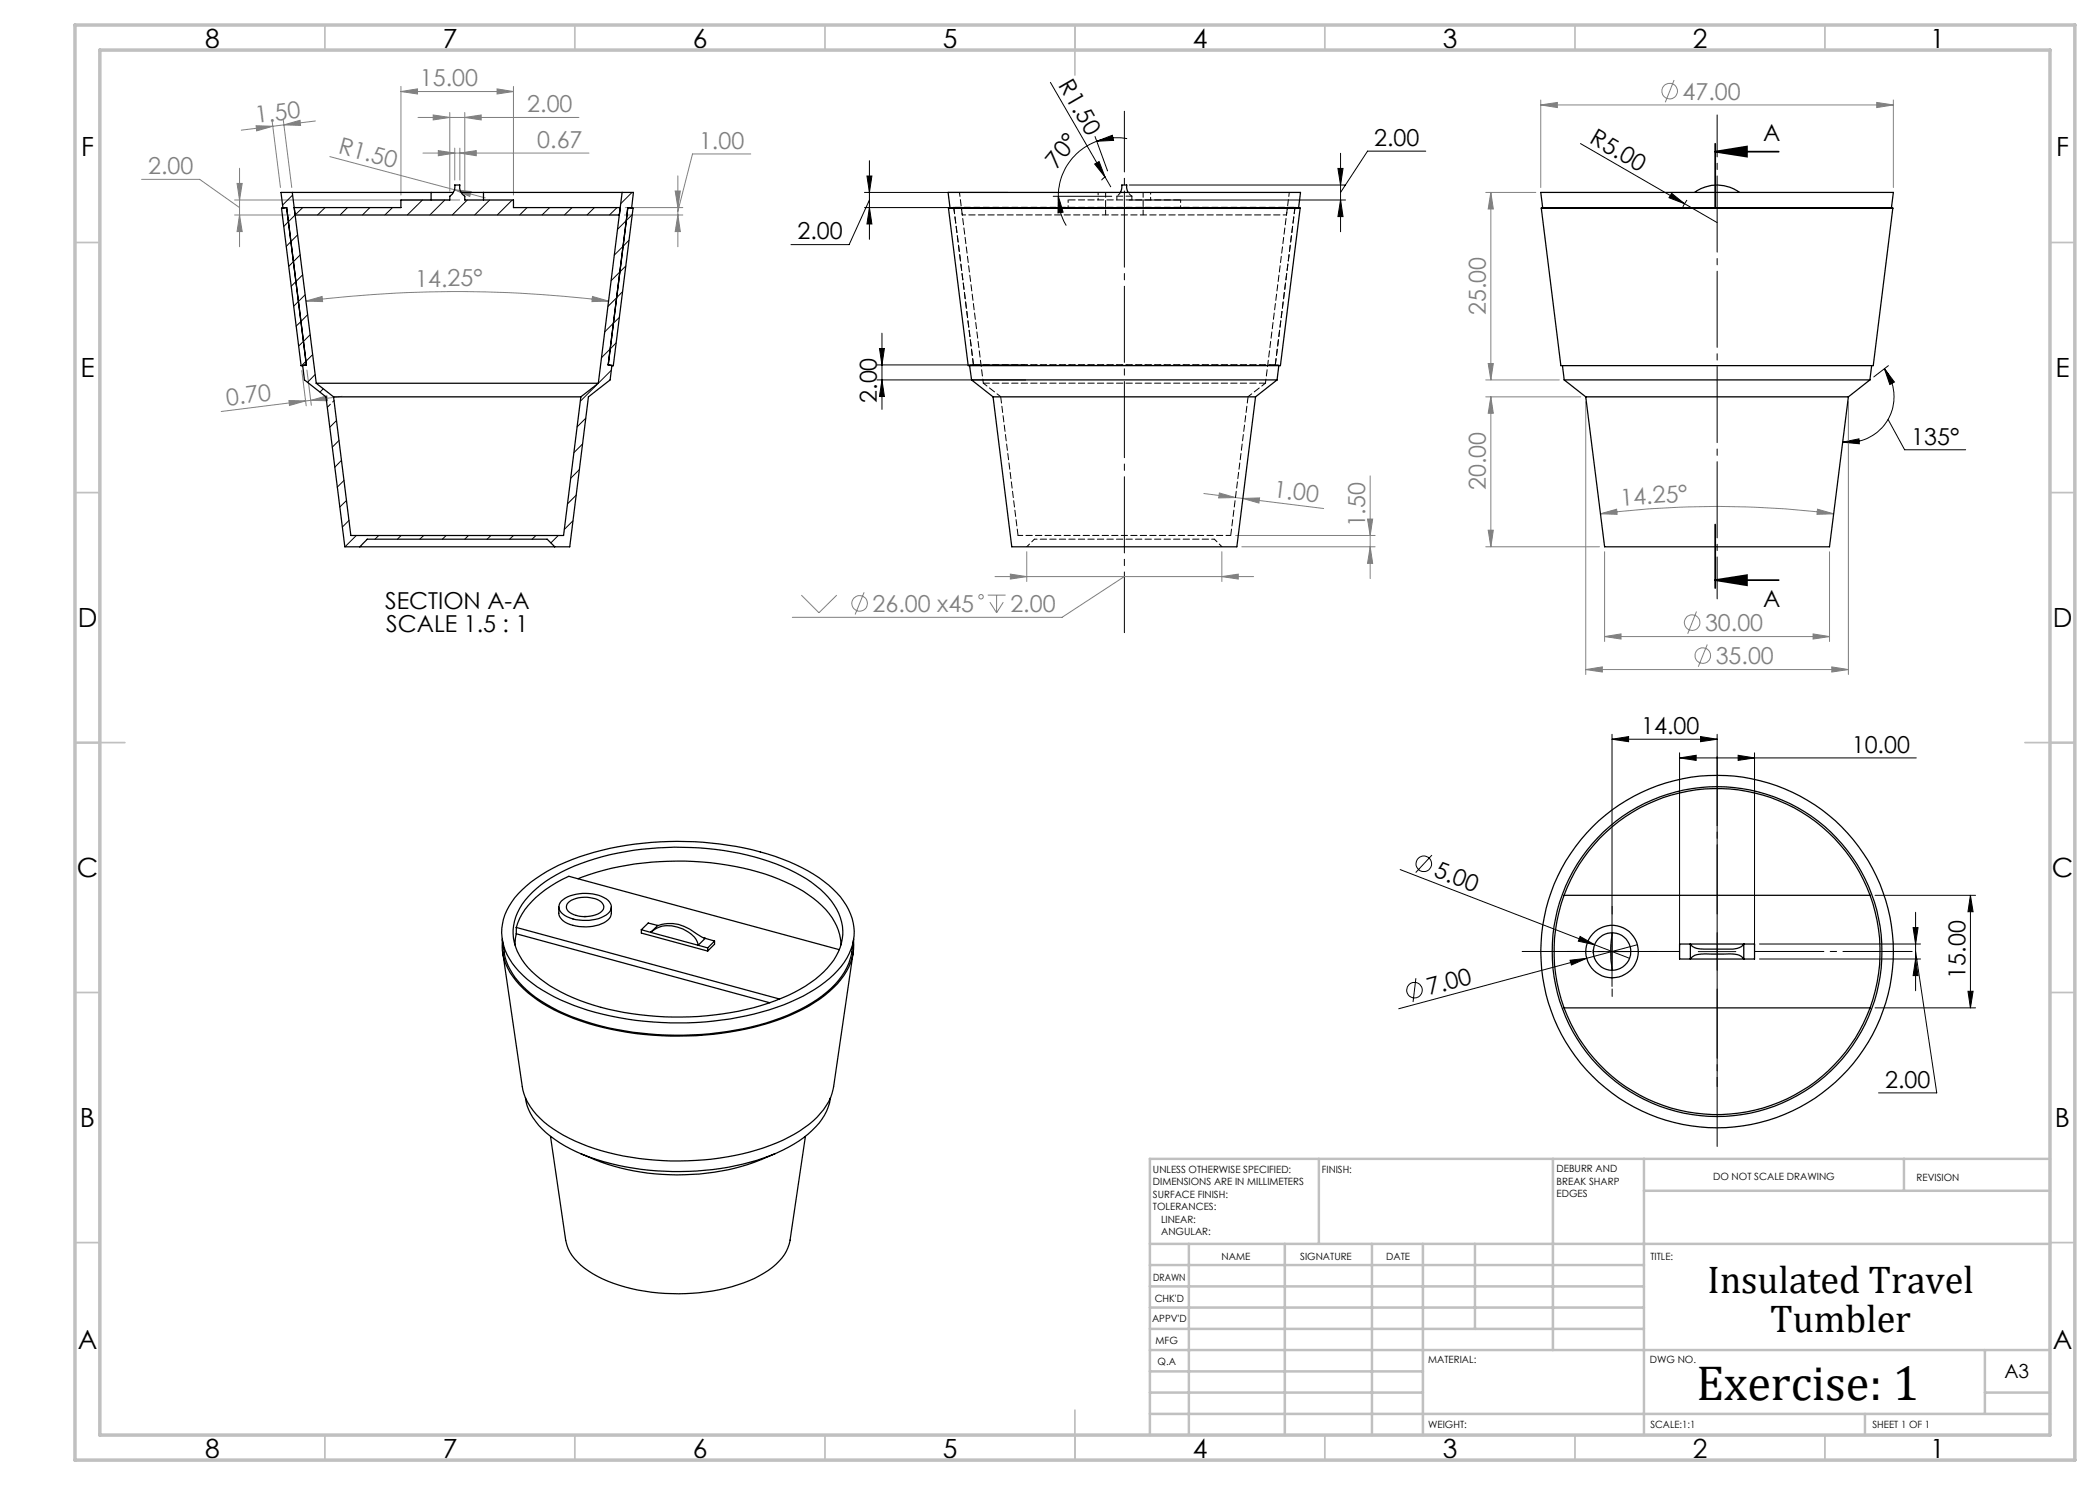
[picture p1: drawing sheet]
<svg xmlns="http://www.w3.org/2000/svg" width="420mm" height="297mm" viewBox="0 0 420 297" stroke-linecap="round" stroke-linejoin="round" font-family="sans-serif">
<g fill="none" stroke="#808080" stroke-width=".2">
<path d="M80.2 18.3l3.3-.5v1zM80.2 17.3v21.7M80.2 18.3h22.5M99.4 17.8l3.3 .5-3.3 .5zM102.7 17.3v21.7M308.2 20v17.5M334.8 16l-1.7 4.5M378.7 20v17.5M28.3 35.9h11.6l8 5.6M47.4 36.7h1l-.5 3.3zM47.9 33.7v15.7M51.2 25.1l3.3 .2-3.2 .9z"/>
<path d="M54.4 24.3l1.7 13.2M54.5 25.3l-6.2 .7M56.7 24l1.6 13.5M56.8 25l-2.3 .3M56.8 25l3.2-.9 .1 1zM63.1 24.2l-6.3 .8M66 31.3l31 8.3M83.6 23.5h32.2M84.6 30.6h33.2M86.6 23l3.4 .5-3.4 .5zM87.7 30.1l3.2 .5-3.2 .5zM90 22.5v15.7"/>
<path d="M90.9 38l3.3 .3-.3 1zM90.9 29.6v6.4M92 30.6l3.2-.5v1zM92 29.6v6.4M93 23.5l3.2-.5v1zM93 22.5v15.7M135 38.2h1.1l-.5 3.3zM135.6 35.2v14.2M150.1 30.8h-11.6l-2.9 11.5M297.1 38.5h10.1M298.2 38.5v37.5M298.2 38.5l.5 3.3h-1.1z"/>
<path d="M308.2 21l3.3-.5v1zM308.2 21h70.5M375.4 20.5l3.3 .5-3.3 .5zM46.9 43h11.1M46.9 40h45M47.9 43l.5 3.3h-1zM118.5 59.3l3.2 .9-3.3 .1zM124.9 43h11.7M125.1 41.5h11.5M135.6 43l.5 3.3h-1.1zM60.4 74.1l.8 7.1M61.2 60.2l3.2-.9 .1 1z"/>
<path d="M61.2 60.2a241.1 241.1 0 0 1 60.5 0M61.4 74l.9 7.1M68.4 79.3l-6.2 .8M297.1 76h14.8M297.1 79.4h19.1M297.6 72.7h1.1l-.5 3.3zM298.2 79.4l.5 3.3h-1.1zM298.2 79.4v30M57.8 80.1l3.3 .1-3.2 .9zM61.1 80.2l-16.9 2.1M62.2 80.1l3.2-.9 .1 .9zM62.2 80.1l-1.1 .1"/>
<path d="M240.8 98.7l6.3 .8M243.9 98.6l3.2 .9-3.4 .1zM247.1 99.5l1.5 .2M248.6 99.7l3.3-.1-.1 1zM248.6 99.7l16.1 2M274 95.2v20.5M317.1 80.4v54.5M369.7 80.4v54.5M160.3 119l3.5 3.6 3.6-3.6M172.8 118.5l-1.8 4.4M197.6 119h3.5M199 115.3h51.7"/>
<path d="M199.3 119v3.6M202.1 114.8l3.3 .5-3.3 .5zM205.4 110.3v6M224.9 115.3l-12.5 8.2h-53.9M244.4 115.3l3.2-.5v1zM244.4 110.3v6M247.1 107.1h27.9M248.4 109.4h26.6M273.5 103.8h1l-.5 3.3zM274 109.4l.5 3.3h-1zM297.1 109.4h22.8M297.6 106h1.1l-.5 3.4z"/>
<path d="M320.1 102.8l3.2-1 .1 1.1zM320.1 102.8a184.5 184.5 0 0 1 46.6 0M320.9 110.3v18M363.5 101.8l3.2 1-3.3 .1zM365.9 110.3v18M198 120.4l1.3 2.2M200.7 120.4l-1.4 2.2M317.1 133.9l3.4-.5v1zM317.1 133.9h52.6M320.9 127.3l3.3-.5v1zM320.9 127.3h45M339.3 122.3l-1.8 4.4"/>
<path d="M341.5 128.9l-1.8 4.4M362.6 126.8l3.3 .5-3.3 .5zM366.4 133.4l3.3 .5-3.3 .5z"/>
<circle cx="333.9" cy="18.2" r="1.55"/>
<circle cx="196.2" cy="119.3" r=".46"/>
<circle cx="171.9" cy="120.7" r="1.55"/>
<circle cx="338.4" cy="124.5" r="1.55"/>
<circle cx="340.6" cy="131.1" r="1.55"/>
</g>
<g fill="none" stroke="#000" stroke-width=".2">
<path d="M210.1 16.5l10.9 18.9M172.9 38.5h28.7M173.4 35.2h1l-.5 3.3zM173.9 32.1v15.8M210.6 39.3h11.8M211.7 39.3l.9 3.1-1 .2zM211.7 39.3a11.2 11.2 0 0 0 1.6 5.8M218.9 32.8l.9-.5 1.2 3.1zM219 27.3l2.5 6.9M219.4 28.3l3.1-1.2 .2 1zM219.4 28.3a11.7 11.7 0 0 0-7.7 11M221 35.5l-.7 .6"/>
<path d="M221 35.4l1.1 2M225.4 27.7a11.6 11.6 0 0 0-6 .6M225.8 37h43.3M267.6 33.7h1l-.5 3.3zM268.1 30.7v15.7M285.2 30.2h-11.7l-5.4 8.3M316.1 28.7l27.3 15.8M334.3 38.7l2.6 2-3.1-1.2zM172.9 41.5h28.7M173.9 41.5l.5 3.3h-1zM173.9 40l-4.1 8.9h-11.6M225.8 40h43.3"/>
<path d="M268.1 40l.5 3.3h-1zM337.4 40l-.9 1.7M175.4 73h29.6M175.4 76h29.7M175.9 69.7h1l-.5 3.3zM176.4 76l.5 3.3h-1zM176.4 66.6v15.3M376.9 73.7l2 2.7-.9 .5zM376.9 73.7a9.2 9.2 0 0 1 .7 10.2 9.2 9.2 0 0 1-9.1 4.5M377.7 73.1l-2.9 2.3M368.5 88.4l3.3-.6 .1 1zM377.6 83.9l3.3 6.1h12.2"/>
<path d="M322.4 147.8l3.3-.5v1zM322.4 146.9v50.4M322.4 147.8h21M335.9 151.6l3.3-.5v1zM335.9 150.6v38.7M335.9 151.6h47.4M340.1 147.3l3.3 .5-3.3 .5zM343.4 146.9v70.4M347.6 151.1l3.3 .5-3.3 .5zM350.9 150.6v38.7M280 173.9l38.9 15M286.4 171l-3.3 3.5"/>
<path d="M375 179.1h20.1M394.1 179.1l.5 3.2h-1zM394.1 179.1v22.5M283.2 195.6l-.6 4.8M314 192l3.3-.3-3 1.3zM316 187.3l2.9 1.6-3.2-.7zM318.7 190.3h7.5M318.9 188.9l7 2.8M327.5 188.9l-47.7 12.9M339.7 190.3h7.5M351.9 188.8h32.2M351.9 191.8h32.2"/>
<path d="M382.6 185.5h1l-.5 3.3zM383.1 191.8l.5 3.3h-1zM383.1 182.5v15.7M383.1 190.3l4.3 28.3h-11.7M393.6 198.3h1l-.5 3.3zM375 201.6h20.1"/>
<circle cx="284.8" cy="172.7" r="1.55"/>
<circle cx="282.9" cy="198" r="1.56"/>
</g>
<path d="M343 30.3l6.4-1v2zM343 30.3h12.7M343 28.7v12.7M343 116l6.4-1v2zM343 104.9v12.7M343 116h12.7" fill="none" stroke="#000" stroke-width=".35"/>
<path d="M224.9 126.5v-104.3" fill="none" stroke="#000" stroke-width=".2" stroke-dasharray="15.2 1.3 1.3 1.3" stroke-dashoffset="3.1"/>
<path d="M343.4 119.8v-96.8" fill="none" stroke="#000" stroke-width=".2" stroke-dasharray="15.2 1.3 1.3 1.3" stroke-dashoffset="6.9"/>
<path d="M335.9 190.3h-31.5M343.4 182.8v-31.5M343.4 197.8v31.5M350.9 190.3h31.5" fill="none" stroke="#000" stroke-width=".2" stroke-dasharray="15.2 1.3 1.3 1.3" stroke-dashoffset="1.4"/>
<path d="M314.9 190.3h-1.5M322.4 182.8v-1.5M322.4 197.8v1.5M329.9 190.3h1.5" fill="none" stroke="#000" stroke-width=".2" stroke-dasharray="15.2 1.3 1.3 1.3"/>
<g fill="none" stroke="#c0c0c0" stroke-width=".35">
<path d="M65 5v5M115 5v5M165 5v5M215 5v10M265 5v5M315 5v5M365 5v5M15 48.5h5M410 48.5h5M15 98.5h5M410 98.5h5M15 148.5h10"/>
<path d="M405 148.5h10M15 198.5h5M410 198.5h5M15 248.5h5M410 248.5h5M65 287v5M115 287v5M165 287v5M215 282v10M265 287v5M315 287v5M365 287v5"/>
</g>
<g fill="none" stroke="#c0c0c0" stroke-width=".5">
<path d="M263.8 231.8v17M310.6 231.8v38.2M328.8 231.8v55.2M328.8 238.2h81.2M380.8 231.8v6.4M410 231.8h-180v55.2M230 248.8h180M230 257.3h98.8M230 253h98.8M237.8 248.8v38.2M257 248.8v38.2M274.4 248.8v38.2"/>
<path d="M284.6 248.8v38.2M295 248.8v17M230 265.8h98.8M230 261.5h98.8M230 278.5h54.6M230 274.3h54.6M230 270h180M397 278.5h13M397 270v12.8M230 282.8h180M373 282.8v4.2"/>
</g>
<path d="M15 5h400v287h-400zM20 10h390v277h-390z" fill="none" stroke="#c0c0c0" stroke-width=".7"/>
<g fill="#000">
<path d="M218.9 32.8l.9-.5 1.2 3.1zM334.3 38.7l2.6 2-3.1-1.2zM314 192l3.3-.3-3 1.3zM316 187.3l2.9 1.6-3.2-.7z"/>
<path d="M219.4 28.3l3.1-1.2 .2 1zM211.7 39.3l.9 3.1-1 .2z"/>
<path d="M343 30.3l6.4-1v2zM343 116l6.4-1v2z"/>
<path d="M175.9 69.7h1l-.5 3.3zM176.4 76l.5 3.3h-1z"/>
<path d="M368.5 88.4l3.3-.6 .1 1zM376.9 73.7l2 2.7-.9 .5zM173.9 41.5l.5 3.3h-1zM173.4 35.2h1l-.5 3.3zM267.6 33.7h1l-.5 3.3zM268.1 40l.5 3.3h-1zM322.4 147.8l3.3-.5v1zM340.1 147.3l3.3 .5-3.3 .5zM335.9 151.6l3.3-.5v1zM347.6 151.1l3.3 .5-3.3 .5zM382.6 185.5h1l-.5 3.3zM383.1 191.8l.5 3.3h-1z"/>
<path d="M393.6 198.3h1l-.5 3.3zM394.1 179.1l.5 3.2h-1z"/>
</g>
<g fill="#808080">
<path d="M90.9 38l3.3 .3-.3 1z"/>
<path d="M362.6 126.8l3.3 .5-3.3 .5zM320.9 127.3l3.3-.5v1zM366.4 133.4l3.3 .5-3.3 .5zM317.1 133.9l3.4-.5v1zM375.4 20.5l3.3 .5-3.3 .5zM308.2 21l3.3-.5v1zM92 30.6l3.2-.5v1zM87.7 30.1l3.2 .5-3.2 .5z"/>
<path d="M202.1 114.8l3.3 .5-3.3 .5zM244.4 115.3l3.2-.5v1zM135 38.2h1.1l-.5 3.3zM135.6 43l.5 3.3h-1.1zM80.2 18.3l3.3-.5v1zM99.4 17.8l3.3 .5-3.3 .5zM86.6 23l3.4 .5-3.4 .5zM93 23.5l3.2-.5v1zM47.4 36.7h1l-.5 3.3zM47.9 43l.5 3.3h-1z"/>
<path d="M118.5 59.3l3.2 .9-3.3 .1zM61.2 60.2l3.2-.9 .1 1z"/>
<path d="M363.5 101.8l3.2 1-3.3 .1zM320.1 102.8l3.2-1 .1 1.1z"/>
<path d="M62.2 80.1l3.2-.9 .1 .9zM57.8 80.1l3.3 .1-3.2 .9z"/>
<path d="M56.8 25l3.2-.9 .1 1zM51.2 25.1l3.3 .2-3.2 .9z"/>
<path d="M297.6 72.7h1.1l-.5 3.3zM298.2 38.5l.5 3.3h-1.1z"/>
<path d="M298.2 79.4l.5 3.3h-1.1zM297.6 106h1.1l-.5 3.4zM273.5 103.8h1l-.5 3.3zM274 109.4l.5 3.3h-1z"/>
<path d="M243.9 98.6l3.2 .9-3.4 .1zM248.6 99.7l3.3-.1-.1 1z"/>
</g>
<g fill="none" stroke="#000" stroke-width=".25">
<path d="M58.5 38.5h27.7M58.5 38.5h-2.3l.4 3.1 .7-.1M58.5 38.5l4.8 38.2M86.2 38.5h4.5M86.2 38.5v1.5M92.3 38.5h4.4M96.7 38.5h27.7M96.7 38.5v1.5M124.4 38.5h2.3l-.4 3.1-.7-.1M124.4 38.5l-4.7 38.2M224.1 38.5l.2-.7 .1-.8h1v.7l.2 .8M338.9 38.5a7.6 7.6 0 0 1 9 0"/>
<path d="M57.3 41.5l-1 .1 3.9 31.5M57.3 41.5l4 31.5M58.8 41.5h21.4v-1.5h9.8v-.7a2.36 2.36 0 0 0 .9-2.3h1.1a2.19 2.19 0 0 0 1 2.3v.7h9.7v1.5h21.4l-.2 1.5h-64.9zM125.6 41.5l-4 31.5M125.6 41.5l1 .1-3.9 31.5M189.7 41.6h70.3M189.7 41.6l3.9 31.5h62.5l3.9-31.5M190 41.6h69.7M190 41.6l-.4-3.1h70.5l-.4 3.1M190 41.6h-.3M259.7 41.6h.3M308.3 41.6h70.3"/>
<path d="M308.3 41.6l3.9 31.5h62.4l4-31.5M308.5 41.6h69.8M308.5 41.6l-.3-3.1h70.5l-.4 3.1M308.5 41.6h-.2M378.3 41.6h.3M60.2 73.1h.3M61.3 73l-1.1 .1M61.3 73l-.8 .1 .4 2.9 4.3 3.4 3.8 30h3M63.3 76.7h56.4M63.3 76.7l3.4 2.7M66.7 79.4h49.5M66.7 79.4l3.5 27.7h42.5l3.5-27.7"/>
<path d="M119.7 76.7l-3.5 2.7M121.6 73l1.1 .1M121.6 73l.8 .1-.4 2.9-4.3 3.4-3.8 30h-3M122.4 73.1h.3M193.9 73.1l.4 2.9M194.3 76h61.1M194.3 76l4.3 3.4M198.6 79.4h52.5M198.6 79.4l3.8 30h45l3.7-30M255.4 76l-4.3 3.4M255.8 73.1l-.4 2.9M312.5 73.1l.3 2.9"/>
<path d="M312.8 76h61.2M312.8 76l4.3 3.4M317.1 79.4h52.6M317.1 79.4l3.8 30h45l3.8-30M374 76l-4.3 3.4M374.3 73.1l-.3 2.9M72 109.4h38.9M72 109.4l1.4-1.6h36l1.5 1.6M103.6 178.7a31.9 31.9 0 0 1 15.2-8.2 65.2 65.2 0 0 1 36.2 .8 29.2 29.2 0 0 1 13.1 8.1 10.5 10.5 0 0 1-.6 14.7 31.9 31.9 0 0 1-15.1 8.3 64.1 64.1 0 0 1-37.6-1.3 26.1 26.1 0 0 1-12.4-8.5 10.3 10.3 0 0 1 .5-13zM106.4 178.5a31.9 31.9 0 0 1 14-7.2 60.2 60.2 0 0 1 34.8 1.5 25 25 0 0 1 11.1 7.4 9.6 9.6 0 0 1-.1 12.6 25 25 0 0 1-11.2 7.4 59.7 59.7 0 0 1-39-.1 24.1 24.1 0 0 1-11.6-8.2 9.7 9.7 0 0 1 1.3-12.6zM115.6 175.8a58.5 58.5 0 0 1 32.9-2.2 35.4 35.4 0 0 1 15 6.8 11.9 11.9 0 0 1 4.7 8.6M312.8 179.1a32.9 32.9 0 0 0 0 22.5"/>
<path d="M312.8 179.1a32.6 32.6 0 0 1 30.6-21.4 32.6 32.6 0 0 1 30.6 21.4M312.8 179.1h61.2M374 179.1a32.9 32.9 0 0 1 0 22.5M100.4 187.8a14.5 14.5 0 0 0 6.7 11.7 45.2 45.2 0 0 0 21.1 7.1 61.9 61.9 0 0 0 29.2-3.5 23.7 23.7 0 0 0 11.5-8.7 14.5 14.5 0 0 0 1.8-6.6M100.5 188.1a11.5 11.5 0 0 0 4.2 9.6 33.7 33.7 0 0 0 14.5 7.4 63 63 0 0 0 38.8-2 23.1 23.1 0 0 0 11.3-8.8 10 10 0 0 0 1.4-6.2M100.5 190.5l4 26.8a12.9 12.9 0 0 0 6.1 8.5 41.1 41.1 0 0 0 18.8 6.1 54 54 0 0 0 27.1-3.8 19.6 19.6 0 0 0 9.2-7.8l.7-1.6 .3-1.4 3.9-26.8M103.3 186.8l-.3 2.2M103.3 185.5a15 15 0 0 1 6.8-8.3l3.7-1.9 54.1 14.6M103.3 186.8l50.7 13.8M103.3 185.5l52.6 14.3M103.3 185.5v1.3M111.8 181.4a2.64 2.64 0 0 0 .5 2.4 7.5 7.5 0 0 0 6.2 1.5 4.9 4.9 0 0 0 3.6-1.9l.2-.7v-1.3"/>
<path d="M112.3 180.2a8.1 8.1 0 0 1 9.3-.1 1.86 1.86 0 0 1 .6 1.8 1.86 1.86 0 0 1-1.4 1.4 8.6 8.6 0 0 1-8.2-.5 1.64 1.64 0 0 1-.3-2.6zM113.6 180.5a5.9 5.9 0 0 1 6.6-.1 1.27 1.27 0 0 1-.3 2.2 6 6 0 0 1-6.2-.3 1.19 1.19 0 0 1-.1-1.8zM116.8 183.3h.4M128.3 185.9v.7l13.2 3.6M128.3 185.9l1.8 .6M130.1 186.5a5.2 5.2 0 0 1 5.4-1.1 5.6 5.6 0 0 1 4.1 3.3v.4M130.1 186.5l9.5 2.6M131.6 185.1a7.8 7.8 0 0 1 7.8 1.7l1.6 .9M131.6 185.1l-1.5 1.4M131.6 185.1l-2-.5-1.3 1.3M139.6 189.1l1.9 .5M140.8 187.6l.2 .1"/>
<path d="M141 187.7l-1.4 1.4M141 187.7l1.9 .5M141.5 189.6v.6M142.9 188.2v.6l-1.4 1.4M142.9 188.2l-1.4 1.4M318.7 190v.6M322.5 186.6a21.8 21.8 0 0 0 0 7.5M335.9 188.8h15v3h-15zM338.1 188.8a2.81 2.81 0 0 0 2.7 1h3.7a6.6 6.6 0 0 0 3.8-.5l.5-.5v3a2.81 2.81 0 0 0-2.8-1h-3.7a6.5 6.5 0 0 0-3.7 .5l-.5 .5zM105.1 219.5a12.2 12.2 0 0 0 5.9 8.4 40.5 40.5 0 0 0 18.6 6.1 52.1 52.1 0 0 0 26.9-4 18.2 18.2 0 0 0 8.8-7.8l.6-1.6 .2-1.1M312.8 201.6a32.6 32.6 0 0 0 30.6 21.3 32.6 32.6 0 0 0 30.6-21.3M312.8 201.6h61.2"/>
<path d="M110.1 227.3l3 20.7a9.3 9.3 0 0 0 4.6 6.2 33 33 0 0 0 18 4.6 33.9 33.9 0 0 0 17.1-4.2 9.8 9.8 0 0 0 5.2-6.6l3.1-20.7M116.2 230.7a46.7 46.7 0 0 0 38.8 0"/>
<circle cx="322.4" cy="190.3" r="5.3"/>
<circle cx="322.4" cy="190.3" r="3.7"/>
<circle cx="343.4" cy="190.3" r="33"/>
<circle cx="343.4" cy="190.3" r="35.3"/>
</g>
<path d="M213.6 40h22.5M259 41.5h-68.2" fill="none" stroke="#000" stroke-width=".2" stroke-dasharray="1.3 .6" stroke-dashoffset="-.1"/>
<path d="M190.8 41.5l3.9 31.5M194 73.1h.1M200.1 79.3l3.5 27.8M253.1 76.6h-56.4M255.1 73h-60.4M255.1 73l3.9-31.5M255.8 73.1h.1M246.1 107.1l3.5-27.8" fill="none" stroke="#000" stroke-width=".2" stroke-dasharray="1.3 .6"/>
<path d="M255.8 73.1h-61.8" fill="none" stroke="#000" stroke-width=".2" stroke-dasharray="1.3 .6" stroke-dashoffset=".2"/>
<path d="M221.1 38.5v4.5M228.6 43v-4.5M196.7 76.6l3.4 2.7M249.6 79.3l3.5-2.7M246.1 107.1h-42.5" fill="none" stroke="#000" stroke-width=".2" stroke-dasharray="1.3 .6" stroke-dashoffset=".3"/>
<path d="M242.9 107.8h-36" fill="none" stroke="#000" stroke-width=".2" stroke-dasharray="1.3 .6" stroke-dashoffset=".7"/>
<path d="M257.3 43h-64.8" fill="none" stroke="#000" stroke-width=".2" stroke-dasharray="1.3 .6" stroke-dashoffset=".6"/>
<path d="M213.6 40v1.5M219.6 38.5v1.5M230.1 40v-1.5M236.1 40v1.5M192.3 41.5l.2 1.5M257.3 43l.2-1.5" fill="none" stroke="#000" stroke-width=".2" stroke-dasharray="1.3 .6" stroke-dashoffset=".8"/>
<path d="M223.4 40v-.8M226.4 40v-.8M190.8 41.5l-.8 .1M259.7 41.6l-.7-.1M194.7 73l-.8 .1M255.8 73.1l-.7-.1" fill="none" stroke="#000" stroke-width=".2" stroke-dasharray="1.3 .6" stroke-dashoffset=".4"/>
<path d="M223.4 39.2h3" fill="none" stroke="#000" stroke-width=".2" stroke-dasharray="1.3 .6" stroke-dashoffset=".1"/>
<path d="M191.9 38.5l4.8 38.1M224.1 38.5l-.7 .7M226.4 39.2l-.7-.7M194.7 73l-1 .1M253.1 76.6l4.8-38.1M256.1 73.1l-1-.1M206.9 107.8l-1.5 1.5M244.4 109.3l-1.5-1.5" fill="none" stroke="#000" stroke-width=".2" stroke-dasharray="1.3 .6" stroke-dashoffset=".5"/>
<g fill="none" stroke="#000" stroke-width=".2">
<path d="M58.5 39l-2 2M126.4 38.5l-2.3 2.2M59.5 47l-2.2 2.3M60 51l-2.3 2.3M60.5 41.5l-3.7 3.8M60.5 55l-2.3 2.3M61 58.9l-2.3 2.3M65 41.5l-1.5 1.5M69.5 41.5l-1.5 1.5M74 41.5l-1.5 1.5M78.5 41.5l-1.5 1.5M84.5 40l-3 3"/>
<path d="M89 40l-3 3M93.5 40l-3 3M97.9 40l-3 3M102.4 40l-3 3M105.4 41.5l-1.5 1.5M109.9 41.5l-1.5 1.5M114.4 41.5l-1.5 1.5M118.9 41.5l-1.5 1.5M123.4 41.5l-1.5 1.5M124.5 58.3l-2.9 3M125.2 53.2l-3 2.9M125.8 48l-2.9 3"/>
<path d="M126.4 42.9l-2.9 3M61.5 62.9l-2.3 2.3M62 67l-2.3 2.2M62.5 70.9l-2.2 2.2M63 74.9l-1.5 1.6M64.7 77.7l-.7 .7M119.4 76.9l-3.3 3.4M122.2 74.1l-2.5 2.6M123.2 68.6l-2.9 2.9M123.9 63.5l-3 2.9M66.1 80.9l-.6 .6M66.8 80.1l-.3 .3"/>
<path d="M67.3 84.1l-1.3 1.3M67.8 88.1l-1.3 1.3M68.3 92.1l-1.3 1.3M68.8 96.1l-1.3 1.3M115.3 99l-1.8 1.7M115.9 93.9l-1.7 1.7M116.5 88.8l-1.7 1.7M117.2 83.6l-1.8 1.8M69.3 100.1l-1.4 1.3M69.8 104.1l-1.3 1.3M71.3 107.1l-2.3 2.3M75.7 107.1l-.7 .7"/>
<path d="M80.2 107.1l-.7 .7M84.7 107.1l-.7 .7M89.2 107.1l-.7 .7M93.7 107.1l-.7 .7M98.2 107.1l-.8 .7M102.7 107.1l-.8 .7M107.2 107.1l-.8 .7M111.7 107.1l-1.5 1.5M113.9 109.3v.1M114.6 104.2l-1.7 1.7"/>
</g>
<text font-size="9.9" x="339.3" y="279.9">Exercise: 1</text>
<g font-size="7.8">
<text x="341.5" y="258.6">Insulated Travel</text>
<text x="354" y="266.3">Tumbler</text>
</g>
<g font-size="5.3">
<text x="41" y="9.5">8</text>
<text x="88.5" y="9.5">7</text>
<text x="138.5" y="9.5">6</text>
<text x="188.5" y="9.5">5</text>
<text x="238.5" y="9.5">4</text>
<text x="288.5" y="9.5">3</text>
<text x="338.5" y="9.5">2</text>
<text x="386" y="9.5">1</text>
<text x="16.2" y="31.2">F</text>
<text x="411.2" y="31.2">F</text>
<text x="16.1" y="75.5">E</text>
<text x="411.1" y="75.5">E</text>
<text x="15.5" y="125.5">D</text>
<text x="410.5" y="125.5">D</text>
<text x="15.4" y="175.5">C</text>
<text x="410.4" y="175.5">C</text>
<text x="16" y="225.5">B</text>
<text x="411" y="225.5">B</text>
<text x="15.5" y="269.7">A</text>
<text x="410.5" y="269.7">A</text>
<text x="41" y="291.5">8</text>
<text x="88.5" y="291.5">7</text>
<text x="138.5" y="291.5">6</text>
<text x="188.5" y="291.5">5</text>
<text x="238.5" y="291.5">4</text>
<text x="288.5" y="291.5">3</text>
<text x="338.5" y="291.5">2</text>
<text x="386" y="291.5">1</text>
</g>
<g font-size="4.7" fill="#808080">
<text x="84" y="17.3">15.00</text>
<text x="105.5" y="22.5">2.00</text>
<text x="336.5" y="19.9">47.00</text>
<text x="51.3" y="24.6" transform="rotate(-7 51.3 24.6)">1.50</text>
<text x="107.5" y="29.6">0.67</text>
<text x="139.8" y="29.8">1.00</text>
<text x="29.6" y="34.9">2.00</text>
<text x="67.5" y="30.6" transform="rotate(15 67.5 30.6)">R1.50</text>
<text x="83.1" y="57.3">14.25°</text>
<text x="297.2" y="63" transform="rotate(-90 297.2 63)">25.00</text>
<text x="45.4" y="81.1" transform="rotate(-7 45.4 81.1)">0.70</text>
<text x="254.6" y="99.4" transform="rotate(7 254.6 99.4)">1.00</text>
<text x="297.2" y="98" transform="rotate(-90 297.2 98)">20.00</text>
<text x="324.2" y="101.1" transform="rotate(-4 324.2 101.1)">14.25°</text>
<text x="273" y="105.5" transform="rotate(-90 273 105.5)">1.50</text>
<text x="174.5" y="122.4">26.00 x45</text>
<text x="202.1" y="122.4">2.00</text>
<text x="341" y="126.2">30.00</text>
<text x="343.1" y="132.8">35.00</text>
</g>
<g font-size="4.7">
<text x="211.6" y="17.1" transform="rotate(60 211.6 17.1)">R1.50</text>
<text x="274.8" y="29.2">2.00</text>
<text x="317.7" y="28.5" transform="rotate(30 317.7 28.5)">R5.00</text>
<text x="352.6" y="28.1">A</text>
<text x="211.3" y="33.9" transform="rotate(-51 211.3 33.9)">70°</text>
<text x="159.5" y="47.9">2.00</text>
<text x="175.4" y="80.6" transform="rotate(-90 175.4 80.6)">2.00</text>
<text x="382.2" y="88.9">135°</text>
<text x="77" y="121.8">SECTION A-A</text>
<text x="352.6" y="121.4">A</text>
<text x="77.2" y="126.4">SCALE 1.5 : 1</text>
<text x="328.3" y="146.8">14.00</text>
<text x="370.4" y="150.5">10.00</text>
<text x="286.6" y="175.3" transform="rotate(21 286.6 175.3)">5.00</text>
<text x="393.1" y="195.7" transform="rotate(-90 393.1 195.7)">15.00</text>
<text x="285.8" y="199" transform="rotate(-15 285.8 199)">7.00</text>
<text x="377" y="217.5">2.00</text>
</g>
<text font-size="3.9" x="400.9" y="275.5">A3</text>
<g font-size="2">
<text x="230.6" y="234.6">UNLESS OTHERWISE SPECIFIED:</text>
<text x="230.6" y="237.1">DIMENSIONS ARE IN MILLIMETERS</text>
<text x="230.6" y="239.6">SURFACE FINISH:</text>
<text x="264.4" y="234.6">FINISH:</text>
<text x="311.3" y="234.5">DEBURR AND</text>
<text x="311.3" y="237">BREAK SHARP</text>
<text x="311.3" y="239.5">EDGES</text>
<text x="342.6" y="236">DO NOT SCALE DRAWING</text>
<text x="383.3" y="236.2">REVISION</text>
<text x="230.6" y="242.1">TOLERANCES:</text>
<text x="232.2" y="244.6">LINEAR:</text>
<text x="232.2" y="247.1">ANGULAR:</text>
<text x="244.3" y="252">NAME</text>
<text x="260" y="251.9">SIGNATURE</text>
<text x="277.2" y="251.9">DATE</text>
<text x="330.1" y="251.9">TITLE:</text>
<text x="230.6" y="256.1">DRAWN</text>
<text x="230.9" y="260.3">CHK'D</text>
<text x="230.4" y="264.4">APPV'D</text>
<text x="231.1" y="268.8">MFG</text>
<text x="231.5" y="273">Q.A</text>
<text x="285.6" y="272.5">MATERIAL:</text>
<text x="330" y="272.5">DWG NO.</text>
<text x="285.6" y="285.5">WEIGHT:</text>
<text x="330.1" y="285.6">SCALE:1:1</text>
<text x="374.5" y="285.6">SHEET 1 OF 1</text>
</g>
</svg>
